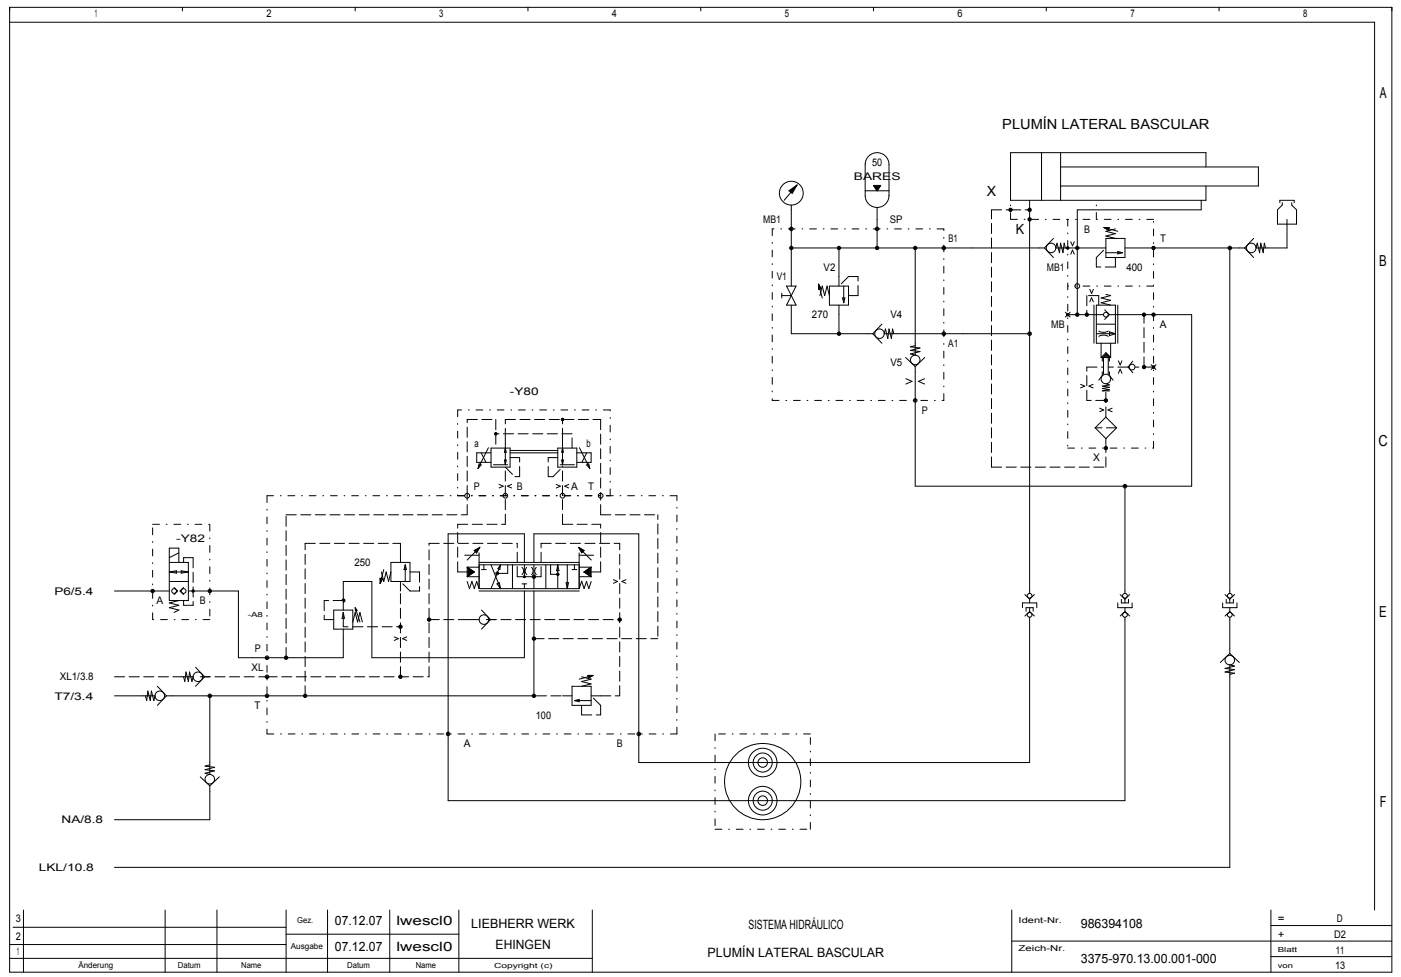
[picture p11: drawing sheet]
<svg xmlns="http://www.w3.org/2000/svg" width="582mm" height="406mm" viewBox="0 0 582 406" stroke-linecap="round" stroke-linejoin="round" font-family="sans-serif">
<g fill="none" stroke="#000" stroke-width=".42">
<path d="M4 3.1h574.2v400.9h-574.2zM4 9.2h567v369M75.8 3.1v1.4M147.6 3.1v1.4M219.3 3.1v1.4M291.1 3.1v1.4M362.9 3.1v1.4M434.6 3.1v1.4M506.4 3.1v1.4M327.7 79.3l3.4-2.4-2 3.5zM328.7 79.3l1.5-1.4-1 1.4zM331.1 76.9l-2.9 2.4 .8 .7 1.2-2.1"/>
<path d="M331.1 76.9l-5.4 6.3M359.4 79.3h9.9M362.9 77.1h2.9l-1.4 2.2zM364.3 77.9l.1-.1-.1 .5-.4-.7h.8l-.4 1-.7-1.1h1.4l-.7 1.4-1-1.6h2.2l-1.1 1.8M432.7 63.4v19.8M440.6 63.4v19.8M440.6 69.4h82.2v7.9h-82.2M501 69.4v-6h-81.2v19.8h81.2v-5.9M328.7 85.2v33.7M359.4 81.3v-12.9a5 5 0 0 1 5-5 5 5 0 0 1 4.9 5v12.8a5 5 0 0 1-4.9 5 5 5 0 0 1-5-4.9M364.4 86.2v16.8M427.7 83.2v163.4"/>
<path d="M437.6 99.1l-3.7 3.9M458.6 94.6l2.2-.1-.3 1.2zM458.6 94.6l1.8 .8 .2-.7h-1.4l1.1 .5 .1-.4-.6 .1M458.6 94.6l5.7 1.5M459.4 99.1h7.9v7.9h-7.9zM463.4 95.1l-4 1 4 1-4 1 4 1M499 83.2v4h-51.5v43.6M520.8 99.1l-3.8 3.9M531.7 84.2v-1h5.9v1M532.7 84.2v1l-2 2v5.9h7.9v-5.9l-2-2v-1M534.6 91.2v11.8h-12.8l.5-1.9 1 3.9 .5-3.9 .9 3.9 .5-3.9 .5 1.9M326.7 118.9h4l-4 7.9h4z"/>
<path d="M328.7 103h105.2M340.1 118.1l1.1 1.9-1.2 .3zM340.1 118.1l1.5 5.7M340.1 118.1l.8 1.8-.7 .2v-1.4l.4 1.1-.3 .1 .1-.7M344.6 118.9h7.9v7.9h-7.9zM348.5 103v15.9M350.5 118.9v6.9M380.2 103v44.6l-2-.5 4-1-4-.5 4-1-4-.5 2-.5M433.9 103l3.7 4M442.6 103l-.5-1.9-.5 3.9-1-3.9-.5 3.9-1-3.9-.5 1.9h20.8M444.8 100.4l.7 1.8 .8-1.8M444.8 105.6l.7-1.7 .8 1.7"/>
<path d="M459.4 105h6.9M464.3 104.5l2 .5-2 .5zM467.3 103h49.7M510.9 103v143.6M517 103l3.8 4M324.8 122.8h3.9M324.8 121.9v1.9M328.7 126.8v11.9h33.9M340.6 122.8l1-3.9 1 3.9 1-3.9 1 3.9M348.5 126.8v11.9M350 123.8h1l-.5 2zM362.6 138.7l3.7 3.9"/>
<path d="M366.3 134.7l-3.7 4M371.3 138.7l-.5-2-.5 4-1-4-.5 4-1-4-.5 2h60.4M442.6 129.8l1.9 2M443.6 130.8h14.8M444.5 129.8l-1.9 2M452.7 120.2l.8 1.8 .7-1.8M452.7 125.4l.8-1.7 .7 1.7M454.4 126.8v15.8M455.4 126.8h8v15.8h-8zM455.4 138.7h8M455.4 134.7h8M456.4 139.8l2.3-.5 1.7 .5"/>
<path d="M456.4 137.6l2.3 .5 1.7-.5M458.9 128.8l2 2M459.4 122.3l2 .5-4 1 4 1-4 1 4 1M460.9 130.8h34.1v71.2h-114.8v-49.7M460.9 130.8l-2 1.9M460.9 137.9l2.5 .8-2.5 .8zM464.3 126.8v15.8M376.2 148.6l4 3.7M376.3 157.4l2.6 1.1-2.6 1.1M384.1 157.4l-2.6 1.1 2.6 1.1M384.2 148.6l-4 3.7M448.9 159.7l1.7 .8-1.7 .7"/>
<path d="M454.1 159.7l-1.7 .8 1.7 .7M457.4 148.6h4M457.4 148.6l2-2 2 2M457.4 142.6v6M457.8 148.6l1.6-1.5 1.5 1.5v1.5M457.9 148.6v1.5M457.9 154.5v1.5l-1.5 2M458.4 148.6v6.9M459.4 159.5l1.5 .5-3 .5 3 .5-3 .5 3 .4-3 .5h3M459.4 147.6l.9 .9M459.4 147.7l-.9 .8M459.4 148.1l.3 .5"/>
<path d="M459.4 148.2l-.5 .4M460.4 148.6v6.9M460.9 154.5v1.5l1.5 2M461.4 142.6v6M464.6 149.9l.7 1.8 .8-1.8M464.6 155.1l.7-1.7 .8 1.7M470.6 150.1l-2 2.4 2 2.4M478.2 151.6l2 1.9M480.2 151.6l-2 1.9M456.8 169.6l1.7 .8-1.7 .7M459.4 173.3l4.5 4.5-4.5 4.4-4.5-4.4zM462 169.6l-1.7 .8 1.7 .7"/>
<path d="M199 192.8l.9 .4-1.3 1.5zM199.9 188.2l2 3.9M202.9 186.1l-4.3 8.6M204 188.2h-6v3.9h6M204 186.2h7.9v7.9h-7.9zM205 193.1h5.9M209.5 191.2h.8l-.4 1.9zM209.9 186.2l.4 1.7h-.8zM209.9 186.2v6.9M211.9 188.2h19.8M211.9 187.2h19.8M231.7 186.2h7.9v7.9h-7.9z"/>
<path d="M232.7 193.1h5.9M233.3 191.2h.8l-.4 1.9zM233.7 186.2v6.9M233.7 186.2l.4 1.7h-.8zM239.6 188.2h6v3.9h-6M240.7 186.1l4.3 8.6M243.7 193.2l.9-.4 .4 1.9zM243.7 188.2l-2 3.9M207.3 201.3l1.7 .7-1.7 .8M212.5 201.3l-1.7 .7 1.7 .8M231.1 201.3l1.7 .7-1.7 .8M236.3 201.3l-1.7 .7 1.7 .8"/>
<path d="M467.3 202v44.6M70.3 233.7h7.9v15.9h-7.9v-21.8h4v5.9M70.3 237.7l3-.5v1zM70.3 237.7h7.9M74.3 229.8l-4 1.9M75.3 237.2l2.9 .5-2.9 .5zM158.4 237.7l1 3.9 1-3.9 1 3.9 1-3.9M159.4 236.7l-1.5 5.7M162.4 233.7h7.9v7.9h-7.9zM166.4 229.8v3.9M168.3 234.7v6.9M168.3 234.7l.5 2h-1z"/>
<path d="M193.1 230.7h5.9M194.1 235.7v4M194.1 235.7h4.9M194.1 239.7h4.9M194.1 235.7l2.9 2-2.9 2M196.8 237.7l-2.4-1.5v3l2.2-1.4-1.9-1v1.9l1.5-.9-1.3-.6v1.1l.9-.5-.7-.2v.3l.2-.1M197 228.8l2.3-1.3-1.3 2.3zM199 233.7h41.6M199 229.7v14.9M199 234.7h41.5M199.3 227.5l-5.2 5.2M199.3 227.5l-1.4 2-.7-.7 1.5-.8-.9 1.1-.3-.3 .8-.3"/>
<path d="M200 236.7h2M201 234.7v2M204 234.7l3.9 9.9M207.9 234.7l-.3 2-.7-.4zM207.9 234.7l-3.9 9.9M212.9 234.7v9.9M214.9 239.7h9.9M216.8 235.8a1.98 1.98 0 0 1 .1 3M217.8 233.7v-11.9h-31.6v110.9h281.1v-76.2M217.8 234.7v5M218.8 235.8a1.98 1.98 0 0 0 .1 3M220.8 235.8a1.98 1.98 0 0 1 0 3"/>
<path d="M221.8 233.7v-11.9h43.6v95.1h162.3v-60.4M221.8 234.7v9.9M222.8 235.8a1.98 1.98 0 0 0 0 3M226.8 234.7v9.9M231.7 234.7v9.9M231.7 234.7l.5 2.5h-1zM235.7 234.7v9.9M237.6 236.7h2M238.6 234.7v2M240.4 227.5l2.3 1.3-1.1 .9zM240.4 227.5l5.2 5.2M240.4 227.5l2 1.4-.7 .7-.8-1.6 1.1 .9-.3 .3-.3-.7"/>
<path d="M240.6 229.8v14.8M240.6 235.7h5M240.6 239.7h5M244.4 237.6l.2 .2-.7-.2 .9-.5v1.1l-1.3-.6 1.5-.9v1.9l-1.9-1 2.2-1.4v3l-2.4-1.5M245.6 235.7v4M245.6 235.7l-3 2 3 2M246.6 230.7h-6M47.6 245.6h22.7M70.3 241.6h7.9M72.3 244.1l1.5 1.5-1.5 1.5M74.3 249.6l-4 1 4 .9-4 1 4 1-2 1M76.3 244.1l-1.5 1.5 1.5 1.5"/>
<path d="M78.2 245.6h20.8v27.7h43.6v-11.9M138.6 253.5h8v7.9h-8zM142.1 249.6a.5 .5 0 0 1 .5-.5 .5 .5 0 0 1 .5 .5 .5 .5 0 0 1-.5 .5M142.4 249.6l.3-.2-.1 .4M142.6 248.9a.69 .69 0 0 1 .7 .7 .69 .69 0 0 1-.7 .7M142.6 254.5l.5 2.5h-1zM142.6 254.5v6h2M146.6 258.5l1-4 .9 4 1-4 1 4M147.6 252.5l1.9 6M147.6 252.5l.7 1.1-.7 .3zM157.9 240.3l1.1 .3-1.1 1.8zM158.2 241.3l-.1-.7 .4 .1-.4 1.1-.1-1.4 .7 .2-.8 1.8"/>
<path d="M166.4 241.6v4M194.1 241.6l.9 3 1-3 1 3 1-3 1 3M194.1 257.5h4.9M199 245.6h41.7M199 244.6h41.6M200 253.5l3.8 4M203.8 257.5h2.2M203.8 257.5l-3.8 3.9M206.5 242.6l.9-.5 .5 2.5zM216.8 242.6h2M217.8 245.6v27.7h-63.3v-31.7h-11.9v8M217.8 242.6v2"/>
<path d="M221.8 245.6v43.6h-152.7M235.2 242.1h1l-.5 2.5zM245.6 241.6l-1 3-1-3-1 3-1-3.1-1 3.1M254.8 240.9l1.7 .7-1.7 .8M260 240.9l-1.7 .7 1.7 .8M424.7 252.5v-1.9h6v1.9M425.7 256l2-1.9 2 1.9M425.7 247.1l2 1.9M426.2 254v-1.5h3v1.5M427.7 249v1.6M427.7 252.5v2M429.7 247.1l-2 1.9"/>
<path d="M464.3 250.6v1.9h6v-1.9M465.3 247.1l2 1.9 2-1.9M465.8 249.1v1.5h3v-1.5M467.3 248.6v2M467.3 252.5v1.6M467.3 254.1l-2 1.9M467.3 254.1l2 1.9M507.9 250.6v1.9h5.9v-1.9M508.9 247.1l2 1.9 2-1.9M509.4 249.1v1.5h3v-1.5M510.9 248.6v2M510.9 252.5v1.6"/>
<path d="M510.9 256.5v15M510.9 254.1l-2 1.9M510.9 254.1l2 1.9M81.2 277.3l3.8 3.9M163.8 264.7l1.7 .7-1.7 .7M169 264.7l-1.7 .7 1.7 .7M510.9 271.5l-4 3.8M510.9 271.5l3.9 3.8M47.6 289.2h16.8l-.5 1.9-1-3.9-.5 3.9-1-3.9-.5 3.9-.5-1.9M65.4 285.2l3.7 4M69.1 289.2l-3.7 3.9M75.3 281.2h4.9l-.5 2-1-3.9-.5 3.9-.9-3.9-.5 3.9-.5-2"/>
<path d="M85 281.2h2.2M85 281.2l-3.8 4M87.2 289.2v32.6l-2-.5 3.9-1-3.9-.4 3.9-1-3.9-.5 2-.5M233.7 289.2h3.9M237.6 285.2h8v7.9h-8zM238.6 291.1h7M238.6 291.1l2-.5v1zM241.6 281.2l4 1-4 1 4 1-4 1M244.2 280.7h2.2l-1.9 1.1zM245.6 289.2h3.9M246.4 280.7l-5.8 1.5M246.4 280.7l-1.8 .8-.3-.7 1.4 .1-1 .4-.1-.4 .6 .1"/>
<path d="M510.9 280.3l2-.5-4-.5 4-1-4-.5 4-1-2-.5v84.1h-463.3M83.2 322.8l4 3.8M87.2 326.6v14h-39.6M91.1 322.8l-3.9 3.8M9.7 378.2v25.8M68.6 378.2v25.8M90.1 378.2v25.8M118.8 378.2v25.8M136.1 378.2v25.8M161.9 378.2v25.8M190.6 378.2v25.8M246.1 378.2v25.8"/>
<path d="M420.3 378.2v25.8M528 378.2v25.8M4 398.3h242.1M4 392.5h114.8M5.4 385.3h113.4M118.8 388.2h71.8M420.3 391.1h157.9M528 397.5h50.2M528 384.6h50.2"/>
<circle cx="328.7" cy="80.3" r="5"/>
<circle cx="328.7" cy="95.1" r=".74"/>
<circle cx="328.7" cy="95.1" r=".37"/>
<circle cx="364.4" cy="95.1" r=".74"/>
<circle cx="364.4" cy="95.1" r=".37"/>
<circle cx="419.8" cy="87.2" r=".69"/>
<circle cx="419.8" cy="87.2" r=".5"/>
<circle cx="419.8" cy="87.2" r=".2"/>
<circle cx="427.7" cy="87.2" r=".5"/>
<circle cx="427.7" cy="91.2" r=".5"/>
<circle cx="427.7" cy="91.2" r=".69"/>
<circle cx="427.7" cy="87.2" r=".69"/>
<circle cx="427.7" cy="91.2" r=".2"/>
<circle cx="427.7" cy="87.2" r=".2"/>
<circle cx="328.7" cy="103" r=".69"/>
<circle cx="328.7" cy="103" r=".5"/>
<circle cx="328.7" cy="103" r=".2"/>
<circle cx="348.5" cy="103" r=".69"/>
<circle cx="348.5" cy="103" r=".5"/>
<circle cx="348.5" cy="103" r=".2"/>
<circle cx="364.4" cy="103" r=".69"/>
<circle cx="364.4" cy="103" r=".5"/>
<circle cx="364.4" cy="103" r=".2"/>
<circle cx="380.2" cy="103" r=".5"/>
<circle cx="380.2" cy="103" r=".69"/>
<circle cx="380.2" cy="103" r=".2"/>
<circle cx="392.1" cy="103" r=".74"/>
<circle cx="392.1" cy="103" r=".37"/>
<circle cx="436.6" cy="103" r="1.98"/>
<circle cx="443.6" cy="103" r=".52"/>
<circle cx="443.6" cy="103" r=".37"/>
<circle cx="443.6" cy="103" r=".15"/>
<circle cx="447.5" cy="118.9" r=".99"/>
<circle cx="447.5" cy="103" r=".5"/>
<circle cx="447.5" cy="103" r=".69"/>
<circle cx="447.5" cy="103" r=".2"/>
<circle cx="479.2" cy="103" r=".5"/>
<circle cx="479.2" cy="103" r=".69"/>
<circle cx="479.2" cy="103" r=".2"/>
<circle cx="510.9" cy="103" r=".37"/>
<circle cx="510.9" cy="103" r=".74"/>
<circle cx="519.8" cy="103" r="1.98"/>
<circle cx="348.5" cy="138.7" r=".69"/>
<circle cx="348.5" cy="138.7" r=".5"/>
<circle cx="348.5" cy="138.7" r=".2"/>
<circle cx="365.3" cy="138.7" r="1.98"/>
<circle cx="392.1" cy="138.7" r=".74"/>
<circle cx="392.1" cy="138.7" r=".37"/>
<circle cx="427.7" cy="138.7" r=".74"/>
<circle cx="427.7" cy="138.7" r=".37"/>
<circle cx="443.6" cy="130.8" r=".52"/>
<circle cx="443.6" cy="130.8" r=".37"/>
<circle cx="443.6" cy="130.8" r=".15"/>
<circle cx="447.5" cy="130.8" r=".5"/>
<circle cx="447.5" cy="130.8" r=".69"/>
<circle cx="447.5" cy="130.8" r=".2"/>
<circle cx="451.5" cy="130.8" r=".5"/>
<circle cx="451.5" cy="130.8" r=".69"/>
<circle cx="451.5" cy="130.8" r=".2"/>
<circle cx="459.4" cy="130.8" r=".99"/>
<circle cx="475.2" cy="130.8" r=".5"/>
<circle cx="475.2" cy="130.8" r=".69"/>
<circle cx="475.2" cy="130.8" r=".2"/>
<circle cx="479.2" cy="130.8" r=".5"/>
<circle cx="479.2" cy="130.8" r=".69"/>
<circle cx="479.2" cy="130.8" r=".2"/>
<circle cx="380.2" cy="149.6" r="1.98"/>
<circle cx="459.4" cy="157.5" r="1.98"/>
<circle cx="470.3" cy="152.5" r="1.19"/>
<circle cx="475.2" cy="152.5" r=".5"/>
<circle cx="475.2" cy="152.5" r=".69"/>
<circle cx="475.2" cy="152.5" r=".2"/>
<circle cx="479.2" cy="152.5" r=".52"/>
<circle cx="479.2" cy="152.5" r=".37"/>
<circle cx="479.2" cy="152.5" r=".15"/>
<circle cx="233.7" cy="174.3" r=".52"/>
<circle cx="233.7" cy="174.3" r=".37"/>
<circle cx="233.7" cy="174.3" r=".15"/>
<circle cx="380.2" cy="166.4" r=".37"/>
<circle cx="380.2" cy="166.4" r=".74"/>
<circle cx="459.4" cy="166.4" r=".69"/>
<circle cx="459.4" cy="166.4" r=".5"/>
<circle cx="459.4" cy="166.4" r=".2"/>
<circle cx="206" cy="180.3" r=".52"/>
<circle cx="206" cy="180.3" r=".37"/>
<circle cx="206" cy="180.3" r=".15"/>
<circle cx="459.4" cy="186.2" r=".69"/>
<circle cx="459.4" cy="186.2" r=".5"/>
<circle cx="459.4" cy="186.2" r=".2"/>
<circle cx="194.1" cy="206" r=".99"/>
<circle cx="209.9" cy="206" r=".99"/>
<circle cx="233.7" cy="206" r=".99"/>
<circle cx="249.5" cy="206" r=".99"/>
<circle cx="467.3" cy="202" r=".74"/>
<circle cx="467.3" cy="202" r=".37"/>
<circle cx="206.6" cy="238.3" r=".59"/>
<circle cx="206.6" cy="238.3" r=".3"/>
<circle cx="217.8" cy="239.7" r=".3"/>
<circle cx="217.8" cy="239.7" r=".42"/>
<circle cx="217.8" cy="239.7" r=".12"/>
<circle cx="221.8" cy="239.7" r=".69"/>
<circle cx="221.8" cy="239.7" r=".5"/>
<circle cx="221.8" cy="239.7" r=".2"/>
<circle cx="63.4" cy="245.6" r=".69"/>
<circle cx="63.4" cy="245.6" r=".5"/>
<circle cx="63.4" cy="245.6" r=".2"/>
<circle cx="72.3" cy="245.6" r=".99"/>
<circle cx="76.3" cy="245.6" r=".99"/>
<circle cx="80.2" cy="245.6" r=".5"/>
<circle cx="80.2" cy="245.6" r=".3"/>
<circle cx="87.2" cy="245.6" r=".69"/>
<circle cx="87.2" cy="245.6" r=".5"/>
<circle cx="87.2" cy="245.6" r=".2"/>
<circle cx="178.2" cy="257.5" r=".5"/>
<circle cx="178.2" cy="257.5" r=".69"/>
<circle cx="178.2" cy="257.5" r=".2"/>
<circle cx="201" cy="257.5" r="1.98"/>
<circle cx="257.4" cy="257.5" r=".5"/>
<circle cx="257.4" cy="257.5" r=".69"/>
<circle cx="257.4" cy="257.5" r=".2"/>
<circle cx="427.7" cy="255.5" r=".99"/>
<circle cx="427.7" cy="247.6" r=".99"/>
<circle cx="467.3" cy="255.5" r=".99"/>
<circle cx="467.3" cy="247.6" r=".99"/>
<circle cx="510.9" cy="255.5" r=".99"/>
<circle cx="510.9" cy="247.6" r=".99"/>
<circle cx="110.9" cy="273.3" r=".74"/>
<circle cx="110.9" cy="273.3" r=".37"/>
<circle cx="118.8" cy="273.3" r=".5"/>
<circle cx="118.8" cy="273.3" r=".69"/>
<circle cx="118.8" cy="273.3" r=".2"/>
<circle cx="166.4" cy="260.5" r=".5"/>
<circle cx="166.4" cy="260.5" r=".69"/>
<circle cx="166.4" cy="260.5" r=".2"/>
<circle cx="221.8" cy="265.4" r=".69"/>
<circle cx="221.8" cy="265.4" r=".5"/>
<circle cx="221.8" cy="265.4" r=".2"/>
<circle cx="510.9" cy="274.3" r="1.98"/>
<circle cx="66.4" cy="289.2" r="1.98"/>
<circle cx="82.2" cy="281.2" r="1.98"/>
<circle cx="87.2" cy="289.2" r=".74"/>
<circle cx="87.2" cy="289.2" r=".37"/>
<circle cx="110.9" cy="281.2" r=".74"/>
<circle cx="110.9" cy="289.2" r=".74"/>
<circle cx="110.9" cy="289.2" r=".37"/>
<circle cx="110.9" cy="281.2" r=".37"/>
<circle cx="126.8" cy="289.2" r=".5"/>
<circle cx="126.8" cy="289.2" r=".69"/>
<circle cx="126.8" cy="289.2" r=".2"/>
<circle cx="166.4" cy="281.2" r=".5"/>
<circle cx="166.4" cy="281.2" r=".69"/>
<circle cx="166.4" cy="281.2" r=".2"/>
<circle cx="221.8" cy="289.2" r=".69"/>
<circle cx="221.8" cy="289.2" r=".5"/>
<circle cx="221.8" cy="289.2" r=".2"/>
<circle cx="186.2" cy="305" r=".37"/>
<circle cx="186.2" cy="305" r=".74"/>
<circle cx="265.4" cy="305" r=".74"/>
<circle cx="265.4" cy="305" r=".37"/>
<circle cx="316.8" cy="316.9" r="5.9"/>
<circle cx="316.8" cy="316.9" r="4"/>
<circle cx="316.8" cy="316.9" r="1.98"/>
<circle cx="87.2" cy="323.8" r="1.98"/>
<circle cx="316.8" cy="324.8" r="15.8"/>
<circle cx="316.8" cy="332.7" r="5.9"/>
<circle cx="316.8" cy="332.7" r="4"/>
<circle cx="316.8" cy="332.7" r="1.98"/>
</g>
<g fill="none" stroke="#000" stroke-width=".42" stroke-dasharray="4.2 1.8">
<path d="M411.9 87.2h7.9M419.8 87.2h7.9M352.5 114.9l-4 4M356.4 114.9h-3.9M455.4 111v-4M455.4 107l4-4M463.4 111h-8M463.4 111v-4M352.5 122.8h3.9M356.4 122.8v-7.9M451.5 122.8v8M456.4 122.8h-4.9"/>
<path d="M456.4 126.8v-4M451.5 152.5h6.9M468.6 152.5h-8.2M475.2 152.5v-21.7M479.2 152.5h-7.6M194.1 174.3h11.9M206 174.3v11.9M209.9 174.3h39.6M249.5 174.3v31.7M451.5 166.4v-13.9M459.4 166.4h-7.9M459.4 173.3v-10.9"/>
<path d="M463.9 177.8h-9M209.9 194.1l4 4M209.9 186v-3.7M209.9 182.2v-7.9M213.9 198.1h2M215.9 198.1v-7.9M215.9 190.2h-4M227.7 198.1v-7.9M227.7 190.2h4M227.7 198.1h2M229.7 198.1l4-4M233.7 186v-3.7"/>
<path d="M233.7 182.2v-7.9M237.6 186.2v-5.9M237.6 180.3h-31.6M411.9 194.1v-106.9M411.9 194.1h47.5M459.4 186.2v-4M459.4 194.1v-7.9M118.8 213.9h75.3M190.1 217.9h19.8M194.1 206v-31.7M194.1 213.9v-7.9M209.9 206v-11.9"/>
<path d="M209.9 217.9v-11.9M233.7 206v-12.4M233.7 217.9v-11.9M233.7 217.9h15.8M249.5 213.9v-7.9M249.5 213.9h23.8M76.3 233.7v-2M76.3 231.7h3.9M80.2 231.7v19.8M126.8 225.8h39.6M166.4 229.8v-4M170.3 237.7h4"/>
<path d="M174.3 237.7v7.9M178.2 225.8h36.7M190.1 237.7v-19.8M190.1 237.7h4M206.8 238.3h4.1M210.9 238.3v-3.6M214.9 239.7v-5M214.9 233.7v-7.9M224.8 239.7v-5M224.8 233.7v-7.9M224.8 225.8h32.6M228.7 238.7v-4"/>
<path d="M228.7 238.7h2.5M245.6 237.7h3.9M249.5 237.7v-19.8M76.3 251.5v-1.9M80.2 251.5h-3.9M134.7 249.6v7.9M134.7 257.5h3.9M142.6 249.6h-7.9M142.6 249.6v3.9M170.3 245.6l-3.9-4M174.3 245.6h-4M178.2 257.5h15.9"/>
<path d="M202 257.5h55.4M118.8 273.3v-59.4M146.6 260.5h19.8M221.8 265.4h51.5M273.3 264.4v-50.5M47.6 281.2h27.7M83.2 281.2h27.7M110.9 281.2h67.3M126.8 289.2v-63.4M166.4 281.2v-35.6M178.2 281.2v-55.4M222.8 289.2h10.9"/>
<path d="M241.6 297.1h7.9M241.6 293.1v4M249.5 297.1v-4M249.5 293.1l-3.9-3.9M249.5 289.2h7.9M257.4 289.2v-63.4"/>
<circle cx="231.7" cy="238.7" r=".5"/>
<circle cx="231.7" cy="238.7" r=".3"/>
</g>
<g fill="none" stroke="#000" stroke-width=".42" stroke-dasharray="2.8 2.8 .4 2.8">
<path d="M320.8 95.1v71.3M392.1 95.1h-71.3M419.8 91.2v-8M419.8 91.2h23.8M443.6 91.2v95M455.4 91.2v-8M479.2 91.2h-35.6M479.2 118.9h-35.6M190.1 170.4v35.6M253.5 170.4h-63.4M320.8 166.4h71.3M392.1 166.4v-71.3"/>
<path d="M443.6 186.2h35.6M479.2 186.2v-95M63.4 217.9h23.8M87.2 217.9v39.6M110.9 206v99M190.1 206h63.4M253.5 206v-35.6M281.2 206h-170.3M63.4 257.5v-39.6M87.2 257.5h-23.8M110.9 305h170.3M281.2 305v-99"/>
<path d="M297 305v39.6M336.6 305h-39.6M297 344.6h39.6M336.6 344.6v-39.6"/>
</g>
<g font-size="6.3">
<text x="573.2" y="40.9">A</text>
<text x="573" y="110.5">B</text>
<text x="572.7" y="185.2">C</text>
<text x="573" y="256.2">E</text>
<text x="573.2" y="335.2">F</text>
</g>
<g font-size="5.8">
<text x="416.3" y="53.8">PLUMÍN LATERAL BASCULAR</text>
<text x="409.9" y="81.5">X</text>
<text x="422" y="97.3">K</text>
</g>
<g font-size="5.3">
<text x="139.1" y="384.4">07.12.07</text>
<text x="164.7" y="384.4">lwescl0</text>
<text x="195.8" y="385.8">LIEBHERR WERK</text>
<text x="311" y="386.1">SISTEMA HIDRÁULICO</text>
<text x="449" y="385.8">986394108</text>
<text x="139.1" y="395.1">07.12.07</text>
<text x="164.7" y="395.1">lwescl0</text>
<text x="205.9" y="394.4">EHINGEN</text>
<text x="293.9" y="397.6">PLUMÍN LATERAL BASCULAR</text>
<text x="449" y="400.2">3375­970.13.00.001­000</text>
</g>
<g font-size="4.4">
<text x="39.3" y="7.1">1</text>
<text x="110.7" y="7.1">2</text>
<text x="182.5" y="7.1">3</text>
<text x="254.2" y="7.1">4</text>
<text x="326" y="7.1">5</text>
<text x="397.8" y="7.1">6</text>
<text x="469.6" y="7.1">7</text>
<text x="541.4" y="7.1">8</text>
<text x="362.3" y="68.9">50</text>
<text x="354.7" y="74.8">BARES</text>
<text x="317.1" y="92.7">MB1</text>
<text x="369.7" y="92.7">SP</text>
<text x="394" y="100.6">B1</text>
<text x="450.3" y="96.7">B</text>
<text x="482" y="100.6">T</text>
<text x="342.2" y="112.5">V2</text>
<text x="434.9" y="112.5">MB1</text>
<text x="468" y="112.5">400</text>
<text x="322.7" y="116.5">V1</text>
<text x="337.3" y="132.3">270</text>
<text x="369.9" y="132.3">V4</text>
<text x="436.7" y="136.3">MB</text>
<text x="481.8" y="136.3">A</text>
<text x="393.9" y="144.2">A1</text>
<text x="369.9" y="152.1">V5</text>
<text x="211.8" y="164">­Y80</text>
<text x="383" y="171.9">P</text>
<text x="197.1" y="185.8">a</text>
<text x="243.6" y="185.8">b</text>
<text x="454.1" y="191.7">X</text>
<text x="196.9" y="203.6">P</text>
<text x="214.7" y="203.6">B</text>
<text x="237.3" y="203.6">A</text>
<text x="244.4" y="203.6">T</text>
<text x="73.2" y="225.4">­Y82</text>
<text x="147.2" y="235.3">250</text>
<text x="22.6" y="247.1">P6/5.4</text>
<text x="65" y="251.1">A</text>
<text x="83" y="251.1">B</text>
<text x="105.8" y="270.9">P</text>
<text x="104.5" y="278.8">XL</text>
<text x="24.8" y="282.8">XL1/3.8</text>
<text x="22.6" y="290.7">T7/3.4</text>
<text x="105.8" y="294.7">T</text>
<text x="222.6" y="298.6">100</text>
<text x="192.7" y="310.5">A</text>
<text x="256.3" y="310.5">B</text>
<text x="25.6" y="342.2">NA/8.8</text>
<text x="16.1" y="362">LKL/10.8</text>
<text x="6.6" y="383.3">3</text>
<text x="530.9" y="383.3">=</text>
<text x="555.4" y="383.3">D</text>
<text x="530.9" y="389.8">+</text>
<text x="554.2" y="389.8">D2</text>
<text x="6.5" y="390.5">2</text>
<text x="7" y="397">1</text>
<text x="554.9" y="396.3">11</text>
<text x="554.6" y="402.7">13</text>
</g>
<g font-size="3.4">
<text x="123.4" y="383.7">Gez.</text>
<text x="423.2" y="383.7">Ident­Nr.</text>
<text x="120.8" y="394.5">Ausgabe</text>
<text x="423.2" y="395.2">Zeich­Nr.</text>
<text x="32.6" y="402.4">Änderung</text>
<text x="73.8" y="402.4">Datum</text>
<text x="100.2" y="402.4">Name</text>
<text x="144.2" y="402.4">Datum</text>
<text x="172.7" y="402.4">Name</text>
</g>
<g font-size="2.9">
<text x="102.9" y="256.6">­A8</text>
<text x="530.8" y="395.8">Blatt</text>
<text x="205.2" y="402.3">Copyright (c)</text>
<text x="530.8" y="402.3">von</text>
</g>
</svg>
